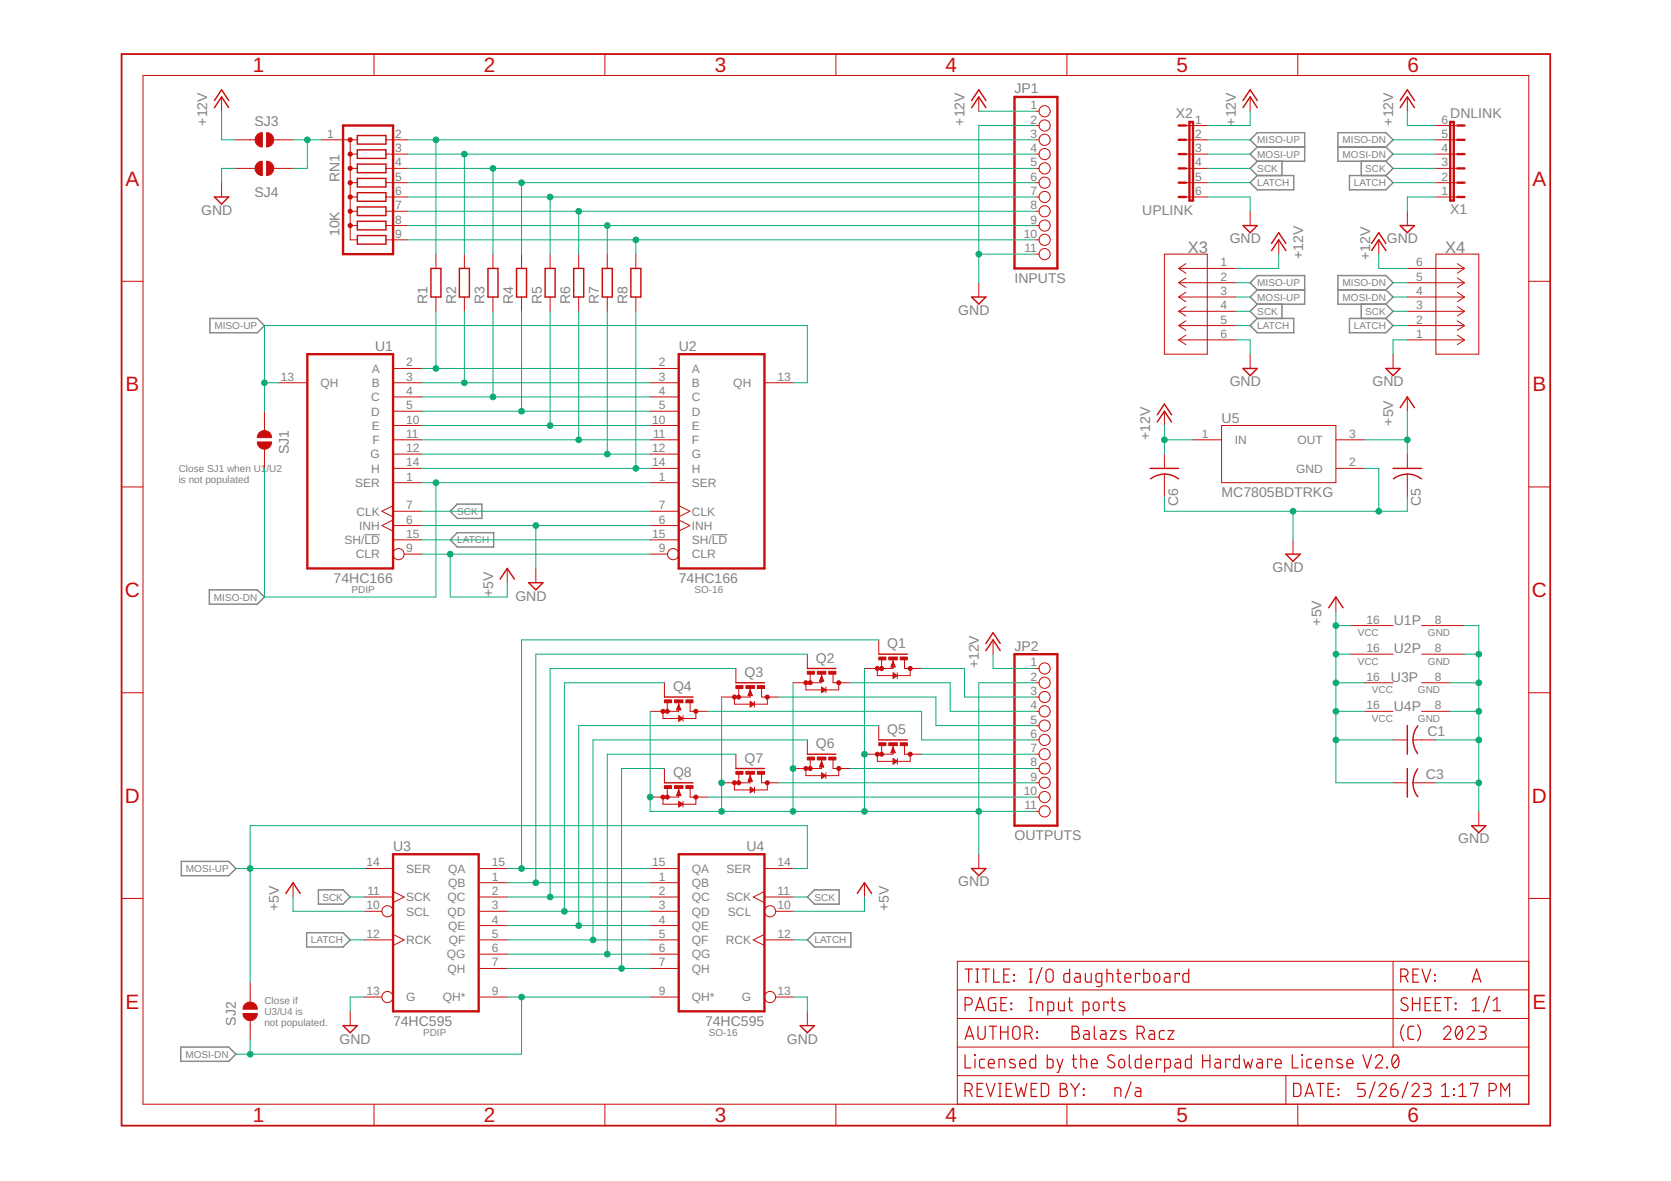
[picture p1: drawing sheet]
<svg xmlns="http://www.w3.org/2000/svg" width="297mm" height="210mm" viewBox="0 0 297 210" stroke-linecap="round" stroke-linejoin="round" font-family="sans-serif">
<path d="M64.8 95h2.7M126.6 95h2.7" fill="none" stroke="#808080" stroke-width=".18"/>
<g fill="none" stroke="#808080" stroke-width=".25">
<path d="M223.5 26.1h8.4M223.5 26.1l-1.3-1.3 1.3-1.2h8.4v5.1h-8.4M223.5 28.7l-1.3 1.2 1.3 1.3M223.5 31.2h6.5v2.5h-6.5l-1.3-1.2zM223.5 26.1l-1.3 1.3 1.3 1.3M227.9 28.7v2.5M237.8 26.1h8.6M239.9 31.2h6.5l1.2 1.3-1.2 1.2h-6.5zM242 28.7v2.5M246.4 26.1l1.2-1.3-1.2-1.2h-8.6v5.1h8.6M246.4 28.7l1.2 1.2-1.2 1.3M246.4 26.1l1.2 1.3-1.2 1.3"/>
<path d="M37.3 56.6h8.4l1.3 1.3-1.3 1.2h-8.4zM223.5 51.5l-1.3-1.3 1.3-1.2h8.4v5.1h-8.4M223.5 51.5h8.4M223.5 54.1l-1.3 1.2 1.3 1.3M223.5 56.6h6.5v2.5h-6.5l-1.3-1.2zM223.5 51.5l-1.3 1.3 1.3 1.3M227.9 54.1v2.5M237.8 51.5h8.6M239.9 56.6h6.5l1.2 1.3-1.2 1.2h-6.5zM242 54.1v2.5M246.4 51.5l1.2-1.3-1.2-1.2h-8.6v5.1h8.6M246.4 54.1l1.2 1.2-1.2 1.3"/>
<path d="M246.4 51.5l1.2 1.3-1.2 1.3M81.3 89.6h4.4v2.5h-4.4l-1.3-1.2zM81.3 94.7h6.5v2.5h-6.5l-1.3-1.3zM37.2 104.8h8.5l1.3 1.3-1.3 1.3h-8.5zM32.2 153.1h8.5l1.2 1.3-1.2 1.2h-8.5zM56.6 158.2h4.4l1.3 1.2-1.3 1.3h-4.4zM143.5 159.4l1.3-1.2h4.4v2.5h-4.4zM54.5 165.8h6.5l1.3 1.2-1.3 1.3h-6.5zM144.8 165.8h6.5v2.5h-6.5l-1.3-1.3zM32.1 186.1h8.6l1.2 1.3-1.2 1.2h-8.6z"/>
</g>
<g fill="none" stroke="#c90d0c" stroke-width=".42">
<path d="M180.3 17.2h7.7v30.5h-7.7zM61 22.3h8.9v22.9h-8.9zM209.5 27.4h1.3M209.5 24.8h1.3M209.5 22.3h1.3M209.5 29.9h1.3M209.5 32.5h1.3M209.5 35h1.3M211.4 21.7h.7v13.9h-.7zM257.8 21.7h.6v13.9h-.6zM259.1 27.4h1.2M259.1 24.8h1.2"/>
<path d="M259.1 22.3h1.2M259.1 29.9h1.2M259.1 32.5h1.2M259.1 35h1.2M54.6 62.9h15.3v38.1h-15.3zM120.6 62.9h15.3v38.1h-15.3zM180.3 116.3h7.7v30.4h-7.7zM69.9 151.8h15.2v27.9h-15.2zM120.6 151.8h15.3v27.9h-15.3z"/>
<circle cx="62.3" cy="32.5" r=".25"/>
<circle cx="62.3" cy="37.5" r=".25"/>
<circle cx="62.3" cy="35" r=".25"/>
<circle cx="62.3" cy="29.9" r=".25"/>
<circle cx="62.3" cy="27.4" r=".25"/>
<circle cx="62.3" cy="24.8" r=".25"/>
<circle cx="62.3" cy="40.1" r=".25"/>
</g>
<g fill="none" stroke="#c90d0c" stroke-width=".18">
<path d="M25.4 13.4h246.4v182.9h-246.4zM39.4 17.2v2.6M66.5 9.6v3.8M107.5 9.6v3.8M148.6 9.6v3.8M174 17.2v2.6M184.1 19.8h.6M189.7 9.6v3.8M222.2 17.2v2.6M230.7 9.6v3.8M250.2 17.2v2.6M39.4 32.5v2.5"/>
<path d="M41.9 24.8h3.5M41.9 29.9h3.5M48.7 24.8h3.4M48.7 29.9h3.4M57.2 24.8h6.3M62.3 27.4h1.2M62.3 29.9h1.2M62.3 32.5h1.2M62.3 35h1.2M62.3 24.8v17.8h1.2M62.3 37.5h1.2M68.6 27.4h3.8"/>
<path d="M68.6 24.8h3.8M68.6 29.9h3.8M68.6 32.5h3.8M68.6 35h3.8M68.6 37.5h3.8M184.1 27.4h.6M184.1 24.8h.6M184.1 22.3h.6M184.1 29.9h.6M184.1 32.5h.6M184.1 35h.6M184.1 37.5h.6"/>
<path d="M210.8 27.4h3.8M210.8 24.8h3.8M210.8 22.3h3.8M210.8 29.9h3.8M210.8 32.5h3.8M210.8 35h3.8M222.2 37.5v2.6M250.2 37.5v2.6M255.2 27.4h3.9M255.2 24.8h3.9M255.2 22.3h3.9M255.2 29.9h3.9"/>
<path d="M255.2 32.5h3.9M255.2 35h3.9M21.6 50h3.8M62.3 40.1h1.2M68.6 40.1h3.8M68.6 42.6h3.8M77.5 45.2v2.5M77.5 52.8v2.5M82.5 45.2v2.5M82.5 52.8v2.5M87.6 45.2v2.5M87.6 52.8v2.5"/>
<path d="M92.7 45.2v2.5M92.7 52.8v2.5M97.8 45.2v2.5M97.8 52.8v2.5M102.9 45.2v2.5M102.9 52.8v2.5M107.9 45.2v2.5M107.9 52.8v2.5M113 45.2v2.5M113 52.8v2.5M174 50.2v2.6M184.1 40.1h.6"/>
<path d="M184.1 42.6h.6M184.1 45.2h.6M207 45.2h7.6v17.7h-7.6zM209.5 47.7h10.2M209.5 50.2h10.2M209.5 52.8h10.2M209.5 55.3h10.2M209.5 57.9h10.2M209.5 47.7l1.3 .9M209.5 50.2l1.3 .9M209.5 52.8l1.3 .8M209.5 55.3l1.3 .9"/>
<path d="M209.5 57.9l1.3 .8M210.8 46.9l-1.3 .8M210.8 49.4l-1.3 .8M210.8 51.9l-1.3 .9M210.8 54.5l-1.3 .8M210.8 57l-1.3 .9M210.8 59.6l-1.3 .8M227.3 42.6v2.6M245.1 42.6v2.6M250.2 47.7h10.1M250.2 50.2h10.1M250.2 52.8h10.1"/>
<path d="M250.2 55.3h10.1M250.2 57.9h10.1M255.2 45.2h7.7v17.7h-7.7zM259.1 59.6l1.2 .8M259.1 57l1.2 .9M259.1 54.5l1.2 .8M259.1 51.9l1.2 .9M259.1 49.4l1.2 .8M259.1 46.9l1.2 .8M260.3 57.9l-1.2 .8M260.3 55.3l-1.2 .9M260.3 52.8l-1.2 .8"/>
<path d="M260.3 50.2l-1.2 .9M260.3 47.7l-1.2 .9M271.8 50h3.8M47 73.1v3.4M47 79.8v3.4M49.6 68h5M69.9 65.5h5.1M69.9 68h5.1M69.9 70.5h5.1M69.9 73.1h5.1M69.9 75.6h5.1M69.9 78.2h5.1"/>
<path d="M115.6 65.5h5M115.6 68h5M115.6 70.5h5M115.6 73.1h5M115.6 75.6h5M115.6 78.2h5M135.9 68h5.1M207 73.1v2.5M209.5 60.4h10.2M209.5 60.4l1.3 .9M212.1 78.2h5M217.1 75.6h20.4v10.2h-20.4z"/>
<path d="M222.2 62.9v2.6M237.5 78.2h5M247.6 62.9v2.6M250.2 70.5v2.6M250.2 60.4h10.1M260.3 60.4l-1.2 .9M21.6 86.6h3.8M69.9 85.8h5.1M69.9 92.4l-2 1 2 1M69.9 93.4h5.1M69.9 89.9l-2 1 2 1M69.9 90.9h5.1"/>
<path d="M69.9 80.7h5.1M69.9 83.2h5.1M69.9 95.9h5.1M71.8 98.5h3.2M115.6 85.8h5M115.6 93.4h5M115.6 90.9h5M115.6 98.5h3.1M115.6 80.7h5M115.6 83.2h5M115.6 95.9h5M120.6 92.4l2 1-2 1"/>
<path d="M120.6 89.9l2 1-2 1M207 80.7v2.5M207 84.3v4M229.8 95.9v2.6M237.5 83.2h5M250.2 80.7v2.5M250.2 84.3v4M271.8 86.6h3.8M90.2 101v2.6M95.2 101v2.6M130.8 118.8v2.5M143.5 116.3v2.5"/>
<path d="M144 119.8v1.5M146 119.8v1.5h-5M148.1 119.8v1.5h3M156 118.8v1.3h5.8v-1.3M156.2 113.7v2.6M156.7 117.3v1.5M158.7 117.3v1.5h-5M158.7 119.6l.8 .5-.8 .5zM158.7 117.5l.4 1.1h-.7zM159.5 119.6v1M160.8 117.3v1.5h3M176.5 113.7v2.6"/>
<path d="M184.1 118.8h.6M237.5 106.1v2.5M240 111.2h7.6M240 116.3h7.6M252.7 111.2h7.6M252.7 116.3h7.6M21.6 123.1h3.8M117.9 126.4v1.3h5.8v-1.3M118.1 121.3v2.6M118.1 136.6v2.5M118.6 124.9v1.5M120.6 124.9v1.5h-5"/>
<path d="M120.6 127.2l.8 .5-.8 .5zM120.6 125.2l.4 1h-.7zM121.4 127.2v1M122.7 124.9v1.5h3M130.6 123.9v1.3h5.8v-1.3M130.6 139.1v1.3h5.8v-1.3M130.8 134v2.6M131.3 122.4v1.5M131.3 137.6v1.5M133.3 137.6v1.5h-5M133.3 137.9l.4 1h-.7zM133.3 122.4v1.5h-5"/>
<path d="M133.3 124.7l.8 .5-.8 .5zM133.3 139.9l.8 .5-.8 .5zM133.3 122.6l.4 1h-.7zM134.1 124.7v1M134.1 139.9v1M135.4 137.6v1.5h3M135.4 122.4v1.5h3M143.3 121.3v1.3h5.8v-1.3M143.3 136.6v1.3h5.8v-1.3M143.5 131.5v2.5M144 135.1v1.5M146 135.3l.4 1h-.7z"/>
<path d="M146 122.1l.8 .5-.8 .5zM146 135.1v1.5h-5M146 137.4l.8 .5-.8 .5zM146 120.1l.4 1h-.7zM146.8 122.1v1M146.8 137.4v1M148.1 135.1v1.5h3M156 134v1.3h5.8v-1.3M156.2 129v2.5M156.7 132.5v1.5M158.7 132.8l.4 1h-.7zM158.7 132.5v1.5h-5"/>
<path d="M158.7 134.8l.8 .5-.8 .5zM159.5 134.8v1M160.8 132.5v1.5h3M184.1 131.5h.6M184.1 121.3h.6M184.1 126.4h.6M184.1 139.1h.6M184.1 136.6h.6M184.1 134h.6M184.1 123.9h.6M184.1 129h.6M242.5 121.3h5.1"/>
<path d="M242.5 126.4h5.1M247.6 131.5h2.6M247.6 139.1h2.6M251.2 131.5h4M251.2 139.1h4M252.7 121.3h5.1M252.7 126.4h5.1M271.8 123.1h3.8M21.6 159.7h3.8M52.1 156.9v2.5M64.8 159.4h5.1M64.8 154.4h5.1"/>
<path d="M69.9 158.5l1.9 .9-1.9 1M85.1 156.9h5.1M85.1 159.4h5.1M85.1 154.4h5.1M115.6 156.9h5M115.6 159.4h5M115.6 154.4h5M117.9 141.7v1.2h5.8v-1.2M118.6 140.1v1.6M120.6 140.4l.4 1h-.7zM120.6 140.1v1.6h-5M120.6 142.4l.8 .5-.8 .5z"/>
<path d="M121.4 142.4v1M122.7 140.1v1.6h3M135.9 159.4h5.1M135.9 154.4h5.1M135.9 158.5l-2 .9 2 1M153.7 156.9v2.5M174 151.8v2.6M184.1 141.7h.6M184.1 144.2h.6M262.9 144.2v2.5M271.8 159.7h3.8M44.5 174.7v3.4"/>
<path d="M62.3 179.7v2.6M64.8 162h3.1M64.8 167h5.1M64.8 177.2h3.1M69.9 166.1l1.9 .9-1.9 1M85.1 162h5.1M85.1 164.5h5.1M85.1 167h5.1M85.1 169.6h5.1M85.1 172.1h5.1M85.1 177.2h5.1M115.6 162h5"/>
<path d="M115.6 164.5h5M115.6 167h5M115.6 169.6h5M115.6 172.1h5M115.6 177.2h5M135.9 167h5.1M135.9 166.1l-2 .9 2 1M137.9 162h3.1M137.9 177.2h3.1M143.5 179.7v2.6M170.2 175.9h101.6M247.6 170.9v15.2"/>
<path d="M271.8 170.9h-101.6v25.4M44.5 181.4v3.4M66.5 196.3v3.8M107.5 196.3v3.8M148.6 196.3v3.8M170.2 191.2h101.6M170.2 181h101.6M170.2 186.1h101.6M189.7 196.3v3.8M228.6 191.2v5.1M230.7 196.3v3.8"/>
<circle cx="185.7" cy="19.8" r=".99"/>
<circle cx="185.7" cy="27.4" r=".99"/>
<circle cx="185.7" cy="29.9" r=".99"/>
<circle cx="185.7" cy="22.3" r=".99"/>
<circle cx="185.7" cy="32.5" r=".99"/>
<circle cx="185.7" cy="35" r=".99"/>
<circle cx="185.7" cy="24.8" r=".99"/>
<circle cx="185.7" cy="37.5" r=".99"/>
<circle cx="185.7" cy="40.1" r=".99"/>
<circle cx="185.7" cy="42.6" r=".99"/>
<circle cx="185.7" cy="45.2" r=".99"/>
<circle cx="70.8" cy="98.5" r=".99"/>
<circle cx="119.7" cy="98.5" r=".99"/>
<circle cx="185.7" cy="118.8" r=".99"/>
<circle cx="185.7" cy="121.3" r=".99"/>
<circle cx="185.7" cy="126.4" r=".99"/>
<circle cx="185.7" cy="136.6" r=".99"/>
<circle cx="185.7" cy="129" r=".99"/>
<circle cx="185.7" cy="131.5" r=".99"/>
<circle cx="185.7" cy="139.1" r=".99"/>
<circle cx="185.7" cy="123.9" r=".99"/>
<circle cx="185.7" cy="134" r=".99"/>
<circle cx="185.7" cy="141.7" r=".99"/>
<circle cx="185.7" cy="144.2" r=".99"/>
<circle cx="68.9" cy="162" r=".99"/>
<circle cx="68.9" cy="177.2" r=".99"/>
<circle cx="136.9" cy="162" r=".99"/>
<circle cx="136.9" cy="177.2" r=".99"/>
</g>
<g fill="none" stroke="#c90d0c" stroke-width=".25">
<path d="M38.1 19.1l1.3-1.9 1.3 1.9M38.1 17.9l1.3-1.9 1.3 1.9M172.7 19.1l1.3-1.9 1.3 1.9M172.7 17.9l1.3-1.9 1.3 1.9M221 19.1l1.2-1.9 1.3 1.9M221 17.9l1.2-1.9 1.3 1.9M248.9 19.1l1.3-1.9 1.2 1.9M248.9 17.9l1.3-1.9 1.2 1.9M38.1 35h2.6l-1.3 1.3zM63.5 24.1h5.1v1.5h-5.1zM63.5 26.6h5.1v1.6h-5.1zM63.5 29.2h5.1v1.5h-5.1z"/>
<path d="M63.5 31.7h5.1v1.5h-5.1zM63.5 34.2h5.1v1.6h-5.1zM63.5 36.8h5.1v1.5h-5.1zM63.5 39.3h5.1v1.6h-5.1zM63.5 41.9h5.1v1.5h-5.1zM76.6 47.7h1.8v5.1h-1.8zM81.7 47.7h1.7v5.1h-1.7zM86.7 47.7h1.8v5.1h-1.8zM91.8 47.7h1.8v5.1h-1.8zM96.9 47.7h1.8v5.1h-1.8zM102 47.7h1.8v5.1h-1.8zM107.1 47.7h1.7v5.1h-1.7z"/>
<path d="M112.1 47.7h1.8v5.1h-1.8zM172.7 52.8h2.6l-1.3 1.3zM221 40.1h2.5l-1.3 1.3zM226 44.5l1.3-1.9 1.3 1.9M226 43.3l1.3-1.9 1.3 1.9M243.8 44.5l1.3-1.9 1.3 1.9M243.8 43.3l1.3-1.9 1.3 1.9M248.9 40.1h2.5l-1.2 1.3zM205.7 75l1.3-1.9 1.3 1.9M205.7 73.7l1.3-1.9 1.3 1.9M221 65.5h2.5l-1.3 1.3zM246.4 65.5h2.5l-1.3 1.3z"/>
<path d="M248.9 72.5l1.3-2 1.2 2M204.4 83.2h5.1M204.5 85.1a4 4 0 0 1 5 0M228.6 98.5h2.5l-1.3 1.3zM247.6 83.2h5.1M247.7 85.1a4 4 0 0 1 5 0M88.9 102.9l1.3-1.9 1.2 1.9M94 103.6h2.5l-1.3 1.2zM143.5 118.8h5.1M156.2 116.3h5.1M158.7 117.8l-.2 .6h.5l-.3-.5M158.9 119.8l.4 .3-.4 .2z"/>
<path d="M175.3 115.6l1.2-1.9 1.3 1.9M175.3 114.4l1.2-1.9 1.3 1.9M236.2 108l1.3-1.9 1.2 1.9M118.1 139.1h5.1M118.1 123.9h5.1M120.6 125.4l-.2 .6h.5l-.3-.5M120.8 127.4l.4 .3-.4 .3zM130.8 136.6h5.1M130.8 121.3h5.1M133.3 138.1l-.2 .6h.5l-.3-.5M133.3 122.9l-.2 .6h.5l-.3-.5M133.5 124.9l.4 .3-.4 .2z"/>
<path d="M143.5 134h5.1M146 135.6l-.2 .6h.5l-.3-.5M146 120.3l-.2 .7h.5l-.3-.5M146.2 137.6l.4 .3-.4 .2zM146.2 122.4l.4 .2-.4 .3zM156.2 131.5h5.1M158.7 133l-.2 .7h.5l-.3-.5M158.9 135.1l.4 .2-.4 .3zM250.2 129v5M250.2 136.6v5.1M252 136.7a4 4 0 0 0 0 4.9M252 129a4 4 0 0 0 0 5"/>
<path d="M50.8 158.8l1.3-1.9 1.3 1.9M120.6 140.7l-.2 .6h.5l-.3-.5M120.8 142.7l.4 .2-.4 .3zM133.5 140.1l.4 .3-.4 .3zM152.4 158.8l1.3-1.9 1.2 1.9M172.7 154.4h2.6l-1.3 1.2zM261.6 146.7h2.5l-1.2 1.3zM61 182.3h2.5l-1.2 1.3zM142.2 182.3h2.6l-1.3 1.3z"/>
</g>
<g fill="#c90d0c" stroke="#c90d0c" stroke-width=".18">
<path d="M46.2 76.8a1.27 1.27 0 0 1 1.3-.2 1.27 1.27 0 0 1 .8 1.2h-2.6l.1-.5z" fill-rule="evenodd"/>
<path d="M45.7 78.5h2.6a1.27 1.27 0 0 1-1.3 1.3 1.27 1.27 0 0 1-1.3-1.3z" fill-rule="evenodd"/>
<path d="M43.6 178.4a1.27 1.27 0 0 1 1.4-.2 1.27 1.27 0 0 1 .7 1.2h-2.5l.1-.5z" fill-rule="evenodd"/>
<path d="M43.2 180.1h2.5a1.27 1.27 0 0 1-1.2 1.3 1.27 1.27 0 0 1-1.3-1.3z" fill-rule="evenodd"/>
<path d="M45.7 24a1.09 1.09 0 0 1 .9-.4v2.5a1.26 1.26 0 0 1-1.1-.7 1.26 1.26 0 0 1 .2-1.4z" fill-rule="evenodd"/>
<path d="M47.4 23.6a1.27 1.27 0 0 1 1.3 1.2 1.27 1.27 0 0 1-1.3 1.3z" fill-rule="evenodd"/>
<path d="M45.7 29.1a1.09 1.09 0 0 1 .9-.4v2.5a1.26 1.26 0 0 1-1.1-.7 1.26 1.26 0 0 1 .2-1.4z" fill-rule="evenodd"/>
<path d="M47.4 28.7a1.27 1.27 0 0 1 1.3 1.2 1.27 1.27 0 0 1-1.3 1.3z" fill-rule="evenodd"/>
<circle cx="117.9" cy="141.7" r=".36"/>
<circle cx="118.6" cy="141.7" r=".36"/>
<circle cx="123.7" cy="141.7" r=".36"/>
<circle cx="130.6" cy="139.1" r=".36"/>
<circle cx="131.3" cy="139.1" r=".36"/>
<circle cx="136.4" cy="139.1" r=".36"/>
<circle cx="143.3" cy="136.6" r=".36"/>
<circle cx="144" cy="136.6" r=".36"/>
<circle cx="149.1" cy="136.6" r=".36"/>
<circle cx="156" cy="134" r=".36"/>
<circle cx="156.7" cy="134" r=".36"/>
<circle cx="161.8" cy="134" r=".36"/>
<circle cx="117.9" cy="126.4" r=".36"/>
<circle cx="118.6" cy="126.4" r=".36"/>
<circle cx="123.7" cy="126.4" r=".36"/>
<circle cx="130.6" cy="123.9" r=".36"/>
<circle cx="131.3" cy="123.9" r=".36"/>
<circle cx="136.4" cy="123.9" r=".36"/>
<circle cx="143.3" cy="121.3" r=".36"/>
<circle cx="144" cy="121.3" r=".36"/>
<circle cx="149.1" cy="121.3" r=".36"/>
<circle cx="156" cy="118.8" r=".36"/>
<circle cx="156.7" cy="118.8" r=".36"/>
<circle cx="161.8" cy="118.8" r=".36"/>
</g>
<path d="M21.6 9.6h254v190.5h-254z" fill="none" stroke="#c90d0c" stroke-width=".32"/>
<g fill="none" stroke="#c90d0c" stroke-width=".21">
<path d="M171.6 178.6h.6a.65 .65 0 0 0 .6-.6 .65 .65 0 0 0-.6-.7h-.6v2.3M171.6 172.2h1.2M172.2 172.2v2.4M173.4 179.6l.8-2.3 .8 2.3M173.5 172.2h.5M173.5 174.6h.5M173.6 179.1h1.2M173.7 172.2v2.4M174.6 172.2h1.3M175.3 172.2v2.4M176.6 172.2v2.4h1.1M177 177.3h-.8a.51 .51 0 0 0-.5 .5v1.3l.2 .5h1.1v-1.2h-.4"/>
<path d="M177.9 178.4h.8M178.4 173.3h.8M179 177.3h-1.1v2.3h1.1M179.5 172.2h-1.1v2.4h1.1M179.7 179.3h.1v.2h-.1zM179.7 178.3h.1v.1h-.1zM180.2 174.2h.1v.2h-.1zM180.2 173.2h.1v.1h-.1zM183 179.6h.5M183 177.3h.5M183 172.2h.5M183 174.6h.5"/>
<path d="M183.2 172.2v2.4M183.2 177.3v2.3M184.3 179.6v-1.5l.9 .1 .2 .3v1.1M185.2 172l-1 2.8M186.2 172.4l.4-.2 .5 .3 .1 .4v1a.65 .65 0 0 1-.6 .7 .65 .65 0 0 1-.7-.7v-1.2zM186.3 179.6h.8l.2-.2v-1.1l-.2-.2h-.8v2.3M188.2 178.1v1.3l.3 .2h.7v-1.5M189.9 178.1h.7M190.1 177.3v2l.1 .2 .4 .1M190.1 172.2v2.4l-.7-.1-.3-.3v-1l.3-.2h.7M191.1 173h.7l.2 .2v1.4h-.5a.44 .44 0 0 1-.5-.5 .44 .44 0 0 1 .5-.4h.5M192.5 179.6h.8l.2-.2v-1.1l-.2-.2h-.8v2.3"/>
<path d="M192.9 173v1.2l.2 .3 .2 .1h.7v-1.6M194.5 178.3l.4-.2a.92 .92 0 0 1 .2 1.5h-.3l-.3-.1-.2-.4zM195.9 174.6l-.8-.1-.3-.2v-1.1l.3-.2h.8v2l-.3 .3h-.7M196.8 173l.9 .1 .1 1.5M196.8 172.2v2.4M197 178.4v-.3h-.8v1.5M197.4 178.1h.8M197.7 177.3v2.1l.3 .2h.2M198.5 173h.8M198.8 172.2v2.1l.2 .2 .3 .1M199.8 178.2a.58 .58 0 0 0-.9 .2v.1a1.23 1.23 0 0 0 1 .6 .32 .32 0 0 1 .1 .4 .32 .32 0 0 1-.4 .1l-.7-.1M200 173.8h1a.55 .55 0 0 0-.4-.8 .55 .55 0 0 0-.6 .5l.1 1 .9 .1"/>
<path d="M202.6 173.3v-.3h-.8v1.6M203.3 172.2v2.4l.8-.1 .3-.3-.1-1-.2-.2h-.8M205.2 173.2l.3-.2 .5 .2 .2 .9a.52 .52 0 0 1-.6 .5 .52 .52 0 0 1-.5-.5zM207.1 173h.6l.2 .2 .1 1.4h-.6a.44 .44 0 0 1-.5-.5 .44 .44 0 0 1 .5-.4h.6M209.7 173.3v-.3h-.8v1.6M211.3 172.2v2.4l-.8-.1-.2-.2v-1.1l.2-.2h.8M249 173.5h.7a.65 .65 0 0 0 .6-.6 .65 .65 0 0 0-.6-.7h-.7v2.4M249.8 173.5l.5 1.1M250.2 177.5a.58 .58 0 0 0-.9-.1 .58 .58 0 0 0 0 .9l.7 .4a.58 .58 0 0 1 .1 .8 .58 .58 0 0 1-.9 0l-.2-.2M251.1 177.3v2.3M251.1 178.4h1.3M251.2 173.3h.7"/>
<path d="M252.2 172.2h-1v2.4h1M252.4 177.3v2.3M252.8 172.2l.7 2.4 .8-2.4M253.3 178.4h.8M254.4 177.3h-1.1v2.3h1.1M255 173.2h.1v.1h-.1zM255 174.2h.1v.2h-.1zM255.1 178.4h.8M256.2 177.3h-1.1v2.3h1.1M256.7 177.3h1.3M257.4 177.3v2.3M258.7 178.3h.1v.1h-.1z"/>
<path d="M258.7 179.3h.1v.2h-.1zM261.7 179.6h1.3M261.7 177.8l.6-.5v2.3M261.7 174.6l.8-2.4 .7 2.4M261.9 174h1.2M264.8 177.1l-1.1 2.8M265.5 179.6h1.3M265.5 177.8l.6-.5v2.3M171.6 193.8h.6a.65 .65 0 0 0 .6-.6 .65 .65 0 0 0-.6-.6h-.6v2.3M171.6 184.7l.7-2.3 .8 2.3M171.6 187.5v2.3h1M171.7 184.1h1.2"/>
<path d="M172.3 193.8l.5 1.1M173.2 187.5h.2v.1h-.2zM173.3 188.3v1.5M173.7 193.6h.8M173.8 182.4v1.7a.65 .65 0 0 0 .7 .6 .65 .65 0 0 0 .6-.6v-1.7M174.7 192.6h-1v2.3h1M175 188.3h-.7l-.2 .3 .1 1.1 .8 .1M175.3 192.6l.8 2.3 .8-2.3M175.7 189h1a.55 .55 0 0 0-.3-.7 .55 .55 0 0 0-.7 .5l.1 .9 .9 .1M175.9 182.4h1.2M176.5 182.4v2.3M177.5 192.6h.5"/>
<path d="M177.5 194.9h.5M177.6 189.8v-1.5l.9 .1 .1 1.4M177.8 192.6v2.3M177.9 182.4v2.3M177.9 183.4h1.3M178.9 193.6h.7M179.2 182.4v2.3M179.9 192.6h-1v2.3h1M180.3 182.5l.6-.1a.59 .59 0 0 1 .4 .6v1.1a.65 .65 0 0 1-.6 .6 .65 .65 0 0 1-.7-.6v-1.1zM180.4 188.4a.61 .61 0 0 0-.9 .1v.3l.8 .4a.33 .33 0 0 1 .2 .3 .33 .33 0 0 1-.3 .3l-.7-.1M180.5 192.6l.5 2.3 .5-1.6 .5 1.6 .5-2.3M181.3 189h1a.55 .55 0 0 0-.3-.7 .55 .55 0 0 0-.7 .5l.1 .9 .9 .1"/>
<path d="M182.2 183.7h.6a.65 .65 0 0 0 .7-.7 .65 .65 0 0 0-.7-.6h-.6v2.3M183 183.7l.5 1M183.3 193.6h.8M184.1 187.5v2.3h-.8l-.2-.4v-.9l.2-.2h.8M184.3 183.4h.1v.1h-.1zM184.3 184.4h.1v.1h-.1zM184.3 192.6h-1v2.3h1M185.1 192.6h.8l.5 .4v1.4l-.5 .5h-.8zM186.2 187.5v2.3h.7l.3-.4v-.9l-.3-.2h-.7M187.9 188.3l.5 1.5M188.5 192.6h.6a.52 .52 0 0 1 .5 .5 .52 .52 0 0 1-.5 .5 .65 .65 0 0 1 .7 .6 .65 .65 0 0 1-.7 .7h-.6zM188.5 193.6h.6"/>
<path d="M188.9 188.3l-.7 2.3h-.3M190.3 192.6l.8 1.1M190.6 182.4h.6a.52 .52 0 0 1 .6 .5 .52 .52 0 0 1-.6 .5 .65 .65 0 0 1 .7 .7 .65 .65 0 0 1-.7 .6h-.6zM190.6 183.4h.6M190.6 188.3h.8M190.8 187.5v1.9l.3 .4h.3M191.1 193.7v1.2M191.9 192.6l-.8 1.1M192.1 188.3l1 .1 .1 1.4M192.1 187.5v2.3M192.6 194.6h.1v.1h-.1zM192.6 193.5h.1v.2h-.1z"/>
<path d="M192.7 183.2h.7l.2 .2v1.3h-.6a.46 .46 0 0 1-.4-.4 .46 .46 0 0 1 .4-.5h.6M194 189h1.1a.55 .55 0 0 0-.4-.7 .55 .55 0 0 0-.7 .5l.1 .9 1 .1M194.5 182.4v2.1l.4 .2M195.7 183.2h.7l.2 .4v1.1h-.6a.46 .46 0 0 1-.4-.4 .46 .46 0 0 1 .4-.5h.6M197.4 183.2h1l-1 1.5h1M198 187.7a.58 .58 0 0 0-.8-.1 .58 .58 0 0 0 0 .8l.7 .4a.58 .58 0 0 1 .1 .9 .58 .58 0 0 1-.9 0l-.2-.2M198.2 194.9v-1.6l.9 .1 .1 1.5M199 188.4l.5-.1a.92 .92 0 0 1 .2 1.4l-.4 .1-.4-.3v-.7zM200 183.3a.59 .59 0 0 0-.9 .2l.1 .2 .8 .4a.33 .33 0 0 1 .2 .4 .33 .33 0 0 1-.4 .2l-.7-.1M200.7 187.5l.1 2.1 .3 .2M201.1 192.3l-1.1 2.9M201.9 193.3l.6 .1 .3 .3v1.2h-.6a.46 .46 0 0 1-.4-.5 .46 .46 0 0 1 .4-.4h.6"/>
<path d="M202.1 183.7h.7a.65 .65 0 0 0 .6-.7 .65 .65 0 0 0-.6-.6h-.7v2.3M202.8 187.5v2.3h-.8l-.2-.2v-1.1l.2-.2h.8M202.9 183.7l.5 1M203.7 189h1a.55 .55 0 0 0-.3-.7 .55 .55 0 0 0-.7 .5l.1 .9 .9 .1M204.3 183.2h.7l.2 .2v1.3h-.5a.46 .46 0 0 1-.5-.4 .46 .46 0 0 1 .5-.5h.5M206.4 188.5v-.2h-.8v1.5M207 183.2h-.7l-.2 .4v.7l.1 .3 .8 .1M207 189.8h.8l.2-.2 .1-1-.3-.3h-.8v2.3M207.6 183.2h1.1l-1.1 1.5h1.1M209 188.3h.6l.3 .3v1.2h-.6a.46 .46 0 0 1-.5-.5 .46 .46 0 0 1 .5-.4h.6M211.8 187.5v2.3h-.9l-.2-.2v-1.1l.2-.2h.9M213.8 187.5v2.3"/>
<path d="M213.8 188.5h1.3M215.1 187.5v2.3M216 188.3h.7l.2 .2 .1 1.3h-.6a.46 .46 0 0 1-.5-.5 .46 .46 0 0 1 .5-.4h.6M218.7 188.5v-.2h-.8v1.5M220.3 187.5v2.3h-.8l-.2-.2v-1.1l.2-.2h.8M221.1 188.3l.4 1.5 .4-1 .4 1 .4-1.5M223.5 188.3h.7l.2 .3v1.2h-.6a.46 .46 0 0 1-.4-.5 .46 .46 0 0 1 .4-.4h.6M226.1 188.5v-.2h-.8v1.5M226.7 189h1.1a.55 .55 0 0 0-.4-.7 .55 .55 0 0 0-.7 .5l.1 .9 1 .1M229.7 187.5v2.3h1.1M230 192.6h.8l.4 .4v1.4l-.4 .5h-.8zM231.4 187.5h.1v.1h-.1z"/>
<path d="M231.5 188.3v1.5M232 194.9l.8-2.3 .7 2.3M232.2 194.3h1.1M233.2 188.3h-.7l-.2 .3 .1 1.1 .8 .1M233.9 189h1a.56 .56 0 0 0-.3-.7 .56 .56 0 0 0-.7 .5l.1 .9 .9 .1M234.1 192.6h1.3M234.7 192.6v2.3M235.8 189.8v-1.5l.9 .1 .1 1.4M236.1 193.6h.8M237.1 192.6h-1v2.3h1M237.8 193.5h.2v.2h-.2zM237.8 194.6h.2v.1h-.2z"/>
<path d="M238.5 188.4a.58 .58 0 0 0-.9 .1l.1 .3 .9 .5a.32 .32 0 0 1 .1 .3 .32 .32 0 0 1-.3 .2l-.8-.1M239.4 189h1.1a.56 .56 0 0 0-.4-.7 .56 .56 0 0 0-.7 .5l.2 .9 .9 .1M242.3 187.5l.7 2.3 .8-2.3M242.7 192.6h-1.3v1h.8a.66 .66 0 0 1 .5 .6 .66 .66 0 0 1-.5 .7h-.8M244.4 192.3l-1 2.9M244.5 188a.64 .64 0 0 1 .9-.5 .64 .64 0 0 1 .2 1l-1.1 1.3h1.3M245.1 193.1a.65 .65 0 0 1 .9-.5 .65 .65 0 0 1 .3 1l-1.2 1.3h1.3M246.5 189.7h.1v.1h-.1zM247.2 193.6h.8a.66 .66 0 0 1 .5 .7 .66 .66 0 0 1-.7 .6 .66 .66 0 0 1-.6-.7zM247.8 187.6a.65 .65 0 0 1 .7 .1 .65 .65 0 0 1 .2 .6 1.08 1.08 0 0 1-.7 1.5 1.1 1.1 0 0 1-.6-1.5zM248.3 192.6a1.01 1.01 0 0 0-1.1 1M248.6 188l-1.1 1.3"/>
<path d="M249.5 182.1a2.26 2.26 0 0 0 0 2.9M250.3 192.3l-1.1 2.9M251 193.1a.64 .64 0 0 1 .9-.5 .64 .64 0 0 1 .2 1l-1.1 1.3h1.3M251.3 182.4h-.5a.51 .51 0 0 0-.5 .5l.1 1.6 .2 .2h.7M252 182.1a2.19 2.19 0 0 1 0 2.9M253.1 192.6h.8a.52 .52 0 0 1 .5 .5 .52 .52 0 0 1-.5 .5h-.6M253.7 193.6a.65 .65 0 0 1 .7 .6 .65 .65 0 0 1-.7 .7h-.6M256.3 194.9h1.3M256.3 193.1l.6-.5v2.3M256.6 182.9a.64 .64 0 0 1 .9-.5 .64 .64 0 0 1 .2 1l-1.1 1.3h1.3M258.4 194.6h.1v.1h-.1zM258.4 193.5h.1v.2h-.1z"/>
<path d="M259 182.6a.55 .55 0 0 1 .6-.2 .55 .55 0 0 1 .3 .6 1.32 1.32 0 0 1-.5 1.7 1.19 1.19 0 0 1-.6-1.7zM259.3 194.9h1.3M259.3 193.1l.7-.5v2.3M259.9 182.9l-1.1 1.3M260.8 182.9a.64 .64 0 0 1 .9-.5 .64 .64 0 0 1 .2 1l-1.1 1.3h1.3M261.4 192.8v-.2h1.3l-.6 2.3M262.9 182.4h.8a.52 .52 0 0 1 .5 .5 .52 .52 0 0 1-.5 .5h-.6M263.5 183.4a.65 .65 0 0 1 .7 .7 .65 .65 0 0 1-.7 .6h-.6M264.7 193.8h.7a.65 .65 0 0 0 .6-.6 .65 .65 0 0 0-.6-.6h-.7v2.3M266.8 194.9v-2.3l.8 1.2 .8-1.2v2.3"/>
</g>
<g fill="#c90d0c" stroke="#c90d0c" stroke-width=".18">
<path d="M121.9 139.6h1.3v.5h-1.3z"/>
<path d="M118.1 139.6h1.3v.5h-1.3z"/>
<path d="M119.9 139.6h1.5v.5h-1.5z"/>
<path d="M134.6 137.1h1.3v.5h-1.3z"/>
<path d="M130.8 137.1h1.3v.5h-1.3z"/>
<path d="M132.6 137.1h1.5v.5h-1.5z"/>
<path d="M147.3 134.6h1.3v.5h-1.3z"/>
<path d="M143.5 134.6h1.3v.5h-1.3z"/>
<path d="M145.3 134.6h1.5v.5h-1.5z"/>
<path d="M160 132h1.3v.5h-1.3z"/>
<path d="M156.2 132h1.3v.5h-1.3z"/>
<path d="M158 132h1.5v.5h-1.5z"/>
<path d="M121.9 124.4h1.3v.5h-1.3z"/>
<path d="M118.1 124.4h1.3v.5h-1.3z"/>
<path d="M119.9 124.4h1.5v.5h-1.5z"/>
<path d="M134.6 121.9h1.3v.5h-1.3z"/>
<path d="M130.8 121.9h1.3v.5h-1.3z"/>
<path d="M132.6 121.9h1.5v.5h-1.5z"/>
<path d="M147.3 119.3h1.3v.5h-1.3z"/>
<path d="M143.5 119.3h1.3v.5h-1.3z"/>
<path d="M145.3 119.3h1.5v.5h-1.5z"/>
<path d="M160 116.8h1.3v.5h-1.3z"/>
<path d="M156.2 116.8h1.3v.5h-1.3z"/>
<path d="M158 116.8h1.5v.5h-1.5z"/>
</g>
<g fill="none" stroke="#0dab76" stroke-width=".18">
<path d="M39.4 19.8v5h2.5M174 19.8h10.1M222.2 19.8v2.5h-7.6M250.2 19.8v2.5h5M41.9 29.9h-2.5v2.6M52.1 24.8h5.1M54.6 24.8v5.1h-2.5M72.4 35h111.7M72.4 29.9h111.7M72.4 24.8h111.7M72.4 32.5h111.7M72.4 27.4h111.7"/>
<path d="M72.4 37.5h111.7M77.5 24.8v20.4M82.5 27.4v17.8M87.6 29.9v15.3M92.7 32.5v12.7M97.8 35v10.2M102.9 37.5v7.7M184.1 22.3h-10.1v27.9M214.6 35h7.6v2.5M214.6 29.9h7.6M214.6 24.8h7.6M214.6 32.5h7.6"/>
<path d="M214.6 27.4h7.6M247.6 29.9h7.6M247.6 24.8h7.6M247.6 32.5h7.6M247.6 27.4h7.6M255.2 35h-5v2.5M72.4 40.1h111.7M72.4 42.6h111.7M77.5 55.3v10.2M82.5 55.3v12.7M87.6 55.3v15.2M92.7 55.3v17.8"/>
<path d="M97.8 55.3v20.3M102.9 55.3v22.9M107.9 40.1v5.1M107.9 55.3v25.4M113 42.6v2.6M113 55.3v27.9M174 45.2h10.1M219.7 50.2h2.5M219.7 55.3h2.5M219.7 57.9h2.5M219.7 52.8h2.5M227.3 45.2v2.5h-7.6"/>
<path d="M245.1 45.2v2.5h5.1M247.6 50.2h2.6M247.6 55.3h2.6M247.6 57.9h2.6M247.6 52.8h2.6M47 68h2.6M75 68h40.6M75 65.5h40.6M75 70.5h40.6M75 73.1h40.6M75 75.6h40.6M75 78.2h40.6"/>
<path d="M141 68h2.5v-10.1h-96.5v15.2M207 75.6v5.1M207 78.2h5.1M219.7 60.4h2.5v2.5M242.5 78.2h7.7M250.2 73.1v7.6M250.2 60.4h-2.6v2.5M47 83.2v22.9h30.5v-20.3M75 93.4h40.6M75 90.9h40.6M75 83.2h40.6M75 85.8h40.6"/>
<path d="M75 95.9h40.6M75 80.7h40.6M75 98.5h40.6M80 98.5v7.6h10.2v-2.5M95.2 93.4v7.6M207 88.3v2.6h43.2v-2.6M229.8 90.9v5M242.5 83.2h2.6v7.7M130.8 118.8h-33v40.6M143.5 116.3h-48.3v40.6M153.7 118.8v25.4M156.2 113.7h-63.5v40.7"/>
<path d="M163.8 118.8h7.6v5.1h12.7M176.5 116.3v2.5h7.6M237.5 111.2h2.5M237.5 116.3h2.5M237.5 108.6v30.5h10.1M260.3 111.2h2.6v33M260.3 116.3h2.6M115.6 126.4v17.8h68.5M118.1 121.3h-17.8v40.7M118.1 136.6h-7.6v35.5M125.7 126.4h38.1v5.1h20.3M128.3 123.9v20.3"/>
<path d="M130.8 134h-22.9v35.6M138.4 139.1h45.7M138.4 123.9h28v5.1h17.7M141 121.3v22.9M143.5 131.5h-38.1v35.5M151.1 121.3h17.8v5.1h15.2M151.1 136.6h33M156.2 129h-53.3v35.5M163.8 134h20.3M184.1 121.3h-10.1v30.5M237.5 121.3h5M237.5 126.4h5"/>
<path d="M237.5 131.5h10.1M255.2 131.5h7.7M255.2 139.1h7.7M257.8 121.3h5.1M257.8 126.4h5.1M41.9 154.4h22.9M52.1 159.4v2.6h12.7M62.3 159.4h2.5M90.2 159.4h25.4M90.2 154.4h25.4M90.2 156.9h25.4M125.7 141.7h58.4"/>
<path d="M141 154.4h2.5v-7.7h-99v28M141 159.4h2.5M153.7 159.4v2.6h-12.7M62.3 167h2.5M64.8 177.2h-2.5v2.5M90.2 177.2h25.4M90.2 167h25.4M90.2 162h25.4M90.2 164.5h25.4M90.2 172.1h25.4M90.2 169.6h25.4M92.7 177.2v10.2h-50.8"/>
<path d="M141 177.2h2.5v2.5M141 167h2.5M44.5 184.8v2.6"/>
</g>
<g fill="#0dab76" stroke="#0dab76" stroke-width=".18">
<circle cx="95.2" cy="93.4" r=".51"/>
<circle cx="262.9" cy="116.3" r=".51"/>
<circle cx="262.9" cy="121.3" r=".51"/>
<circle cx="262.9" cy="126.4" r=".51"/>
<circle cx="262.9" cy="131.5" r=".51"/>
<circle cx="262.9" cy="139.1" r=".51"/>
<circle cx="174" cy="144.2" r=".51"/>
<circle cx="128.3" cy="144.2" r=".51"/>
<circle cx="141" cy="144.2" r=".51"/>
<circle cx="153.7" cy="144.2" r=".51"/>
<circle cx="153.7" cy="134" r=".51"/>
<circle cx="141" cy="136.6" r=".51"/>
<circle cx="128.3" cy="139.1" r=".51"/>
<circle cx="115.6" cy="141.7" r=".51"/>
<circle cx="174" cy="45.2" r=".51"/>
<circle cx="229.8" cy="90.9" r=".51"/>
<circle cx="245.1" cy="90.9" r=".51"/>
<circle cx="77.5" cy="85.8" r=".51"/>
<circle cx="47" cy="68" r=".51"/>
<circle cx="77.5" cy="65.5" r=".51"/>
<circle cx="82.5" cy="68" r=".51"/>
<circle cx="87.6" cy="70.5" r=".51"/>
<circle cx="92.7" cy="73.1" r=".51"/>
<circle cx="97.8" cy="75.6" r=".51"/>
<circle cx="102.9" cy="78.2" r=".51"/>
<circle cx="107.9" cy="80.7" r=".51"/>
<circle cx="113" cy="83.2" r=".51"/>
<circle cx="237.5" cy="111.2" r=".51"/>
<circle cx="237.5" cy="116.3" r=".51"/>
<circle cx="237.5" cy="121.3" r=".51"/>
<circle cx="237.5" cy="126.4" r=".51"/>
<circle cx="237.5" cy="131.5" r=".51"/>
<circle cx="80" cy="98.5" r=".51"/>
<circle cx="250.2" cy="78.2" r=".51"/>
<circle cx="207" cy="78.2" r=".51"/>
<circle cx="44.5" cy="154.4" r=".51"/>
<circle cx="92.7" cy="177.2" r=".51"/>
<circle cx="44.5" cy="187.4" r=".51"/>
<circle cx="102.9" cy="164.5" r=".51"/>
<circle cx="97.8" cy="159.4" r=".51"/>
<circle cx="95.2" cy="156.9" r=".51"/>
<circle cx="92.7" cy="154.4" r=".51"/>
<circle cx="105.4" cy="167" r=".51"/>
<circle cx="110.5" cy="172.1" r=".51"/>
<circle cx="107.9" cy="169.6" r=".51"/>
<circle cx="100.3" cy="162" r=".51"/>
<circle cx="77.5" cy="24.8" r=".51"/>
<circle cx="82.5" cy="27.4" r=".51"/>
<circle cx="87.6" cy="29.9" r=".51"/>
<circle cx="92.7" cy="32.5" r=".51"/>
<circle cx="97.8" cy="35" r=".51"/>
<circle cx="102.9" cy="37.5" r=".51"/>
<circle cx="107.9" cy="40.1" r=".51"/>
<circle cx="113" cy="42.6" r=".51"/>
<circle cx="54.6" cy="24.8" r=".51"/>
</g>
<g font-size="3.7" fill="#c90d0c">
<text x="44.9" y="12.8">1</text>
<text x="86" y="12.8">2</text>
<text x="127" y="12.8">3</text>
<text x="168.1" y="12.8">4</text>
<text x="209.2" y="12.8">5</text>
<text x="250.2" y="12.8">6</text>
<text x="22.3" y="33">A</text>
<text x="272.4" y="33">A</text>
<text x="22.3" y="69.6">B</text>
<text x="272.4" y="69.6">B</text>
<text x="22.2" y="106.1">C</text>
<text x="272.3" y="106.1">C</text>
<text x="22.2" y="142.7">D</text>
<text x="272.3" y="142.7">D</text>
<text x="22.3" y="179.3">E</text>
<text x="272.4" y="179.3">E</text>
<text x="44.9" y="199.5">1</text>
<text x="86" y="199.5">2</text>
<text x="127" y="199.5">3</text>
<text x="168.1" y="199.5">4</text>
<text x="209.2" y="199.5">5</text>
<text x="250.2" y="199.5">6</text>
</g>
<g font-size="2.9" fill="#808080">
<text x="211.2" y="44.9">X3</text>
<text x="256.9" y="44.9">X4</text>
</g>
<g font-size="2.5" fill="#808080">
<text x="180.3" y="16.6">JP1</text>
<text x="36.8" y="22.3" transform="rotate(-90 36.8 22.3)">+12V</text>
<text x="45.2" y="22.3">SJ3</text>
<text x="171.4" y="22.3" transform="rotate(-90 171.4 22.3)">+12V</text>
<text x="209" y="21">X2</text>
<text x="219.7" y="22.3" transform="rotate(-90 219.7 22.3)">+12V</text>
<text x="247.6" y="22.3" transform="rotate(-90 247.6 22.3)">+12V</text>
<text x="257.8" y="20.9">DNLINK</text>
<text x="45.2" y="35">SJ4</text>
<text x="60.3" y="32.4" transform="rotate(-90 60.3 32.4)">RN1</text>
<text x="35.7" y="38.2">GND</text>
<text x="60.3" y="42" transform="rotate(-90 60.3 42)">10K</text>
<text x="203.1" y="38.2">UPLINK</text>
<text x="257.8" y="38.1">X1</text>
<text x="218.6" y="43.3">GND</text>
<text x="231.6" y="46" transform="rotate(-90 231.6 46)">+12V</text>
<text x="243.6" y="46.2" transform="rotate(-90 243.6 46.2)">+12V</text>
<text x="246.5" y="43.3">GND</text>
<text x="180.3" y="50.2">INPUTS</text>
<text x="76" y="54.1" transform="rotate(-90 76 54.1)">R1</text>
<text x="81.1" y="54.1" transform="rotate(-90 81.1 54.1)">R2</text>
<text x="86.1" y="54.1" transform="rotate(-90 86.1 54.1)">R3</text>
<text x="91.2" y="54.1" transform="rotate(-90 91.2 54.1)">R4</text>
<text x="96.3" y="54.1" transform="rotate(-90 96.3 54.1)">R5</text>
<text x="101.4" y="54.1" transform="rotate(-90 101.4 54.1)">R6</text>
<text x="106.5" y="54.1" transform="rotate(-90 106.5 54.1)">R7</text>
<text x="111.5" y="54.1" transform="rotate(-90 111.5 54.1)">R8</text>
<text x="170.3" y="56">GND</text>
<text x="66.7" y="62.3">U1</text>
<text x="120.7" y="62.3">U2</text>
<text x="218.6" y="68.7">GND</text>
<text x="244" y="68.7">GND</text>
<text x="217.2" y="75.1">U5</text>
<text x="247.6" y="75.6" transform="rotate(-90 247.6 75.6)">+5V</text>
<text x="51.3" y="80.7" transform="rotate(-90 51.3 80.7)">SJ1</text>
<text x="204.5" y="78.2" transform="rotate(-90 204.5 78.2)">+12V</text>
<text x="217.2" y="88.3">MC7805BDTRKG</text>
<text x="209.4" y="90" transform="rotate(-90 209.4 90)">C6</text>
<text x="252.6" y="90" transform="rotate(-90 252.6 90)">C5</text>
<text x="226.2" y="101.7">GND</text>
<text x="59.3" y="103.6">74HC166</text>
<text x="87.6" y="106.1" transform="rotate(-90 87.6 106.1)">+5V</text>
<text x="91.6" y="106.7">GND</text>
<text x="120.7" y="103.6">74HC166</text>
<text x="234.9" y="111.2" transform="rotate(-90 234.9 111.2)">+5V</text>
<text x="247.8" y="111.1">U1P</text>
<text x="145" y="117.8">Q2</text>
<text x="157.7" y="115.3">Q1</text>
<text x="174" y="118.8" transform="rotate(-90 174 118.8)">+12V</text>
<text x="180.3" y="115.6">JP2</text>
<text x="247.8" y="116.1">U2P</text>
<text x="119.6" y="122.9">Q4</text>
<text x="132.3" y="120.3">Q3</text>
<text x="247.2" y="121.2">U3P</text>
<text x="157.7" y="130.5">Q5</text>
<text x="247.8" y="126.3">U4P</text>
<text x="253.7" y="130.9">C1</text>
<text x="132.3" y="135.6">Q7</text>
<text x="145" y="133">Q6</text>
<text x="119.6" y="138.1">Q8</text>
<text x="253.5" y="138.5">C3</text>
<text x="180.3" y="149.3">OUTPUTS</text>
<text x="259.2" y="149.9">GND</text>
<text x="69.9" y="151.2">U3</text>
<text x="132.7" y="151.2">U4</text>
<text x="49.5" y="162" transform="rotate(-90 49.5 162)">+5V</text>
<text x="158" y="162" transform="rotate(-90 158 162)">+5V</text>
<text x="170.3" y="157.5">GND</text>
<text x="41.9" y="182.3" transform="rotate(-90 41.9 182.3)">SJ2</text>
<text x="60.3" y="185.5">GND</text>
<text x="69.9" y="182.3">74HC595</text>
<text x="125.3" y="182.3">74HC595</text>
<text x="139.9" y="185.5">GND</text>
</g>
<g font-size="2.1" fill="#808080">
<text x="183.2" y="19.4">1</text>
<text x="183.2" y="22">2</text>
<text x="212.4" y="22">1</text>
<text x="256.2" y="22">6</text>
<text x="58.2" y="24.5">1</text>
<text x="70.2" y="24.5">2</text>
<text x="70.2" y="27">3</text>
<text x="70.2" y="29.6">4</text>
<text x="183.2" y="24.5">3</text>
<text x="183.2" y="27">4</text>
<text x="183.2" y="29.6">5</text>
<text x="212.4" y="24.5">2</text>
<text x="212.4" y="27">3</text>
<text x="212.4" y="29.6">4</text>
<text x="256.2" y="29.6">3</text>
<text x="256.2" y="27">4</text>
<text x="256.2" y="24.5">5</text>
<text x="70.2" y="32.1">5</text>
<text x="70.2" y="34.7">6</text>
<text x="183.2" y="32.1">6</text>
<text x="183.2" y="34.7">7</text>
<text x="212.4" y="32.1">5</text>
<text x="212.4" y="34.7">6</text>
<text x="256.2" y="34.7">1</text>
<text x="256.2" y="32.1">2</text>
<text x="70.2" y="37.2">7</text>
<text x="70.2" y="39.7">8</text>
<text x="183.2" y="37.2">8</text>
<text x="183.2" y="39.7">9</text>
<text x="70.2" y="42.3">9</text>
<text x="182" y="42.3">10</text>
<text x="182.1" y="44.8">11</text>
<text x="217" y="47.3">1</text>
<text x="251.7" y="47.3">6</text>
<text x="217" y="49.9">2</text>
<text x="217" y="52.4">3</text>
<text x="251.7" y="52.4">4</text>
<text x="251.7" y="49.9">5</text>
<text x="217" y="55">4</text>
<text x="217" y="57.5">5</text>
<text x="251.7" y="57.5">2</text>
<text x="251.7" y="55">3</text>
<text x="72.2" y="65.1">2</text>
<text x="117.1" y="65.1">2</text>
<text x="217" y="60">6</text>
<text x="251.7" y="60">1</text>
<text x="49.9" y="67.7">13</text>
<text x="57" y="68.8">QH</text>
<text x="66" y="71.3">C</text>
<text x="66.1" y="66.2">A</text>
<text x="66.1" y="68.8">B</text>
<text x="72.2" y="67.7">3</text>
<text x="72.2" y="70.2">4</text>
<text x="117.1" y="67.7">3</text>
<text x="117.1" y="70.2">4</text>
<text x="123" y="66.2">A</text>
<text x="123" y="68.8">B</text>
<text x="123" y="71.3">C</text>
<text x="130.4" y="68.8">QH</text>
<text x="138.2" y="67.7">13</text>
<text x="66" y="73.9">D</text>
<text x="66.1" y="76.4">E</text>
<text x="72.2" y="72.7">5</text>
<text x="72.2" y="75.3">10</text>
<text x="72.2" y="77.8">11</text>
<text x="115.9" y="75.3">10</text>
<text x="116.1" y="77.8">11</text>
<text x="117.1" y="72.7">5</text>
<text x="123" y="73.9">D</text>
<text x="123" y="76.4">E</text>
<text x="213.6" y="77.8">1</text>
<text x="239.8" y="77.8">3</text>
<text x="65.9" y="81.5">G</text>
<text x="66.2" y="78.9">F</text>
<text x="72.2" y="80.4">12</text>
<text x="72.2" y="82.9">14</text>
<text x="115.9" y="80.4">12</text>
<text x="115.9" y="82.9">14</text>
<text x="123" y="78.9">F</text>
<text x="123" y="81.5">G</text>
<text x="219.5" y="78.9">IN</text>
<text x="230.6" y="78.9">OUT</text>
<text x="239.8" y="82.9">2</text>
<text x="63.1" y="86.6">SER</text>
<text x="66" y="84">H</text>
<text x="72.2" y="85.4">1</text>
<text x="117.1" y="85.4">1</text>
<text x="123" y="86.6">SER</text>
<text x="123" y="84">H</text>
<text x="230.4" y="84">GND</text>
<text x="63.4" y="91.6">CLK</text>
<text x="63.8" y="94.2">INH</text>
<text x="72.2" y="93.1">6</text>
<text x="72.2" y="90.5">7</text>
<text x="72.2" y="95.6">15</text>
<text x="115.9" y="95.6">15</text>
<text x="117.1" y="93.1">6</text>
<text x="117.1" y="90.5">7</text>
<text x="123" y="94.2">INH</text>
<text x="123" y="91.6">CLK</text>
<text x="61.2" y="96.7">SH/LD</text>
<text x="63.3" y="99.3">CLR</text>
<text x="72.2" y="98.1">9</text>
<text x="117.1" y="98.1">9</text>
<text x="123" y="99.3">CLR</text>
<text x="123" y="96.7">SH/LD</text>
<text x="242.9" y="110.8">16</text>
<text x="255" y="110.8">8</text>
<text x="183.2" y="118.5">1</text>
<text x="242.9" y="115.9">16</text>
<text x="255" y="115.9">8</text>
<text x="183.2" y="121">2</text>
<text x="183.2" y="123.5">3</text>
<text x="242.9" y="121">16</text>
<text x="255" y="121">8</text>
<text x="183.2" y="126.1">4</text>
<text x="183.2" y="128.6">5</text>
<text x="183.2" y="131.1">6</text>
<text x="242.9" y="126.1">16</text>
<text x="255" y="126.1">8</text>
<text x="183.2" y="133.7">7</text>
<text x="183.2" y="136.2">8</text>
<text x="182" y="141.3">10</text>
<text x="182.1" y="143.8">11</text>
<text x="183.2" y="138.8">9</text>
<text x="65.2" y="154">14</text>
<text x="72.2" y="155.1">SER</text>
<text x="79.7" y="155.1">QA</text>
<text x="87.4" y="154">15</text>
<text x="115.9" y="154">15</text>
<text x="123" y="155.1">QA</text>
<text x="129.2" y="155.1">SER</text>
<text x="138.2" y="154">14</text>
<text x="65.2" y="161.6">10</text>
<text x="65.3" y="159.1">11</text>
<text x="72.2" y="160.2">SCK</text>
<text x="79.6" y="160.2">QC</text>
<text x="79.7" y="157.7">QB</text>
<text x="87.4" y="156.5">1</text>
<text x="87.4" y="159.1">2</text>
<text x="87.4" y="161.6">3</text>
<text x="117.1" y="156.5">1</text>
<text x="117.1" y="159.1">2</text>
<text x="117.1" y="161.6">3</text>
<text x="123" y="157.7">QB</text>
<text x="123" y="160.2">QC</text>
<text x="129.2" y="160.2">SCK</text>
<text x="138.2" y="161.6">10</text>
<text x="138.2" y="159.1">11</text>
<text x="65.2" y="166.7">12</text>
<text x="72.2" y="162.7">SCL</text>
<text x="72.2" y="167.8">RCK</text>
<text x="79.6" y="162.7">QD</text>
<text x="79.7" y="165.3">QE</text>
<text x="79.8" y="167.8">QF</text>
<text x="87.4" y="164.2">4</text>
<text x="87.4" y="166.7">5</text>
<text x="117.1" y="164.2">4</text>
<text x="117.1" y="166.7">5</text>
<text x="123" y="162.7">QD</text>
<text x="123" y="165.3">QE</text>
<text x="123" y="167.8">QF</text>
<text x="129" y="167.8">RCK</text>
<text x="129.4" y="162.7">SCL</text>
<text x="138.2" y="166.7">12</text>
<text x="79.4" y="170.4">QG</text>
<text x="79.6" y="172.9">QH</text>
<text x="87.4" y="169.2">6</text>
<text x="87.4" y="171.8">7</text>
<text x="117.1" y="169.2">6</text>
<text x="117.1" y="171.8">7</text>
<text x="123" y="170.4">QG</text>
<text x="123" y="172.9">QH</text>
<text x="65.2" y="176.9">13</text>
<text x="72.2" y="178">G</text>
<text x="78.7" y="178">QH*</text>
<text x="87.4" y="176.9">9</text>
<text x="117.1" y="176.9">9</text>
<text x="123" y="178">QH*</text>
<text x="131.9" y="178">G</text>
<text x="138.2" y="176.9">13</text>
</g>
<g font-size="1.8" fill="#808080">
<text x="223.5" y="25.5">MISO-UP</text>
<text x="223.5" y="28">MOSI-UP</text>
<text x="238.7" y="25.5">MISO-DN</text>
<text x="238.7" y="28">MOSI-DN</text>
<text x="223.5" y="30.6">SCK</text>
<text x="223.5" y="33.1">LATCH</text>
<text x="240.7" y="33.1">LATCH</text>
<text x="242.7" y="30.6">SCK</text>
<text x="223.5" y="50.9">MISO-UP</text>
<text x="223.5" y="53.4">MOSI-UP</text>
<text x="238.7" y="50.9">MISO-DN</text>
<text x="238.7" y="53.4">MOSI-DN</text>
<text x="38.1" y="58.5">MISO-UP</text>
<text x="223.5" y="56">SCK</text>
<text x="223.5" y="58.5">LATCH</text>
<text x="240.7" y="58.5">LATCH</text>
<text x="242.7" y="56">SCK</text>
<text x="31.8" y="83.9">Close SJ1 when U1</text>
<text x="47.4" y="83.9">/U2</text>
<text x="31.8" y="85.8">is not populated</text>
<text x="81.3" y="91.5">SCK</text>
<text x="81.3" y="96.6">LATCH</text>
<text x="38" y="106.7">MISO-DN</text>
<text x="62.5" y="105.3">PDIP</text>
<text x="123.4" y="105.3">SO-16</text>
<text x="241.3" y="113.1">VCC</text>
<text x="253.8" y="113.1">GND</text>
<text x="241.3" y="118.2">VCC</text>
<text x="253.8" y="118.2">GND</text>
<text x="243.9" y="123.3">VCC</text>
<text x="252.1" y="123.3">GND</text>
<text x="243.9" y="128.3">VCC</text>
<text x="252.1" y="128.3">GND</text>
<text x="33.1" y="155">MOSI-UP</text>
<text x="57.3" y="160.1">SCK</text>
<text x="144.8" y="160.1">SCK</text>
<text x="55.3" y="167.7">LATCH</text>
<text x="144.8" y="167.7">LATCH</text>
<text x="47" y="178.5">Close if</text>
<text x="47" y="180.4">U3/U4 is</text>
<text x="47" y="182.3">not populated.</text>
<text x="75.2" y="184.1">PDIP</text>
<text x="126" y="184.1">SO-16</text>
<text x="33" y="188">MOSI-DN</text>
</g>
</svg>
